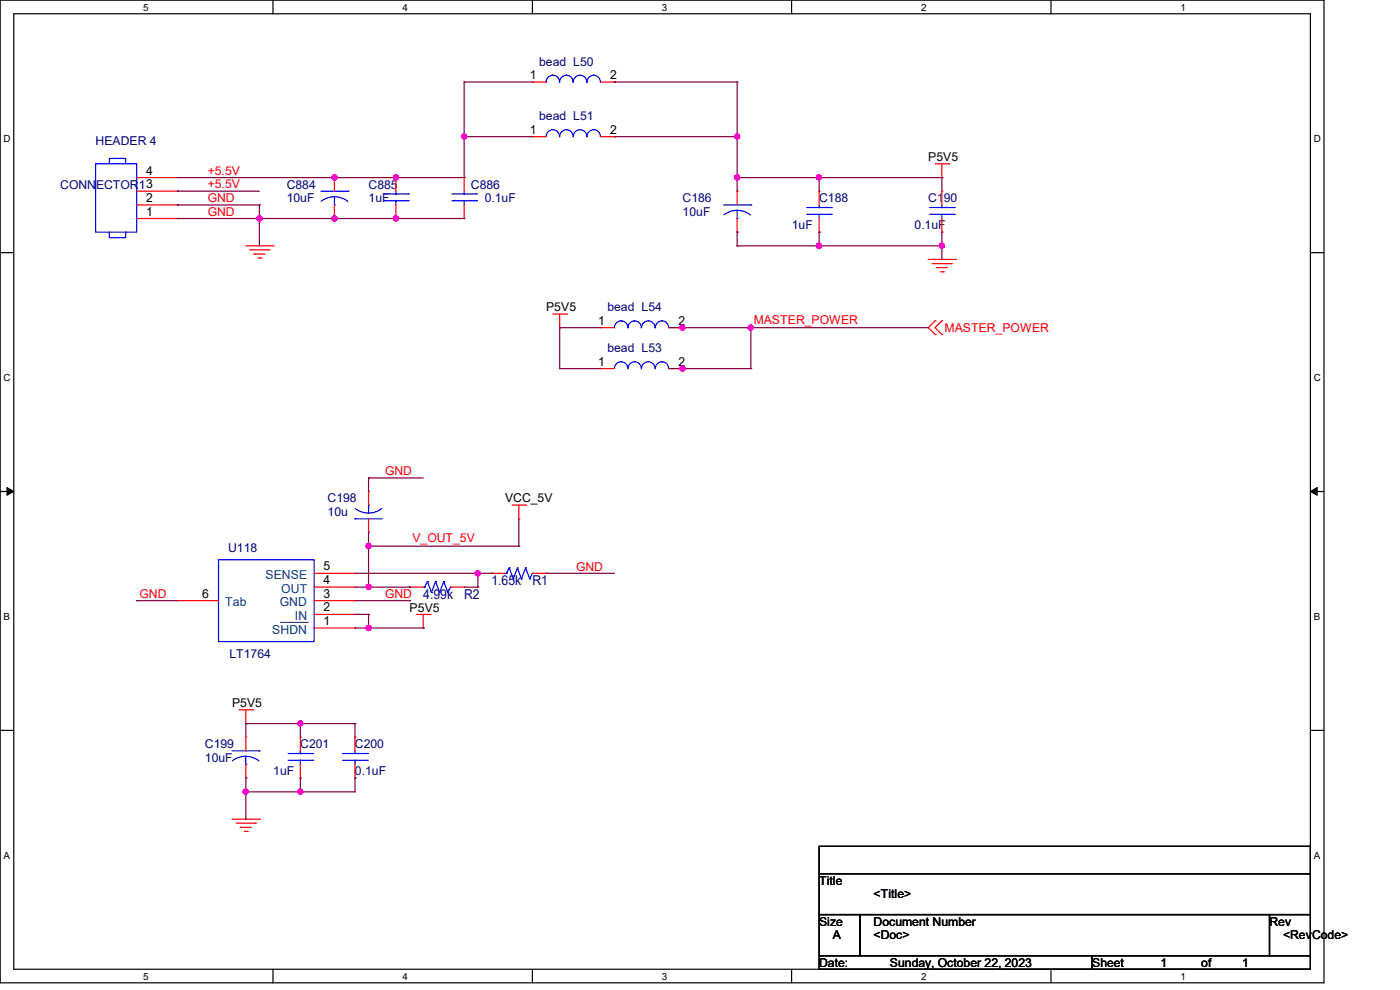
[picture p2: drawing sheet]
<svg xmlns="http://www.w3.org/2000/svg" width="297mm" height="210mm" viewBox="0 0 297 210" stroke-linecap="round" stroke-linejoin="round" font-family="sans-serif">
<path d="M0 0h280.9v208.5h-280.9zM2.9 2.9h275.1v202.7h-275.1z" fill="none" stroke="#000" stroke-width=".25"/>
<g fill="#fff">
<path d="M30.4 .3h1.1v2.4h-1.1z"/>
<path d="M30.4 205.9h1.1v2.3h-1.1z"/>
</g>
<path d="M57.9 0v2.9M57.9 205.6v2.9" fill="none" stroke="#000" stroke-width=".25"/>
<g fill="#fff">
<path d="M85.4 .3h1.1v2.4h-1.1z"/>
<path d="M85.4 205.9h1.1v2.3h-1.1z"/>
</g>
<path d="M112.9 0v2.9M112.9 205.6v2.9" fill="none" stroke="#000" stroke-width=".25"/>
<g fill="#fff">
<path d="M140.4 .3h1.2v2.4h-1.2z"/>
<path d="M140.4 205.9h1.2v2.3h-1.2z"/>
</g>
<path d="M167.9 0v2.9M167.9 205.6v2.9" fill="none" stroke="#000" stroke-width=".25"/>
<g fill="#fff">
<path d="M195.4 .3h1.2v2.4h-1.2z"/>
<path d="M195.4 205.9h1.2v2.3h-1.2z"/>
</g>
<path d="M223 0v2.9M223 205.6v2.9" fill="none" stroke="#000" stroke-width=".25"/>
<g fill="#fff">
<path d="M250.4 .3h1.2v2.4h-1.2z"/>
<path d="M250.4 205.9h1.2v2.3h-1.2z"/>
<path d="M.8 28.2h1.4v2.4h-1.4z"/>
<path d="M278.7 28.2h1.5v2.4h-1.5z"/>
<path d="M.8 78.9h1.4v2.3h-1.4z"/>
<path d="M278.7 78.9h1.5v2.3h-1.5z"/>
</g>
<path d="M0 53.6h2.9M278 53.6h2.9" fill="none" stroke="#000" stroke-width=".25"/>
<g fill="#fff">
<path d="M.8 129.6h1.3v2.3h-1.3z"/>
<path d="M278.7 129.6h1.4v2.3h-1.4z"/>
</g>
<path d="M0 104.3h2.9M278 104.3h2.9" fill="none" stroke="#000" stroke-width=".25"/>
<path d="M1.5 103.4l1.4 .9-1.4 .8zM278 104.3l1.4-.9v1.7z" fill="#000" stroke="#000" stroke-width=".21"/>
<g fill="#fff">
<path d="M.8 180.3h1.3v2.3h-1.3z"/>
<path d="M278.7 180.3h1.4v2.3h-1.4z"/>
</g>
<path d="M0 154.9h2.9M278 154.9h2.9M173.8 179.5h104.2v5.8h-104.2zM173.8 185.3h104.2v8.7h-104.2zM173.8 194h8.7v8.7h-8.7zM182.5 194h86.8v8.7h-86.8zM269.3 194h8.7v8.7h-8.7zM173.8 202.7h57.9v2.9h-57.9zM231.7 202.7h46.3v2.9h-46.3z" fill="none" stroke="#000" stroke-width=".25"/>
<g fill="none" stroke="#f00" stroke-width=".25">
<path d="M112.9 17.4h.1M112.9 17.4h3M127.4 17.4h2.9M130.3 17.4h.1M29 37.7h8.7M37.7 37.7h.1M71 37.7h.1M71 37.7v2.9M84 37.7h.1M84 37.7v2.9M98.5 37.7h.1M98.5 37.7v2.9"/>
<path d="M112.9 29h.1M112.9 29h3M127.4 29h2.9M130.3 29h.1M198.4 34.8h2.9M199.8 37.7h.1M199.8 34.8v2.9M201.3 34.8h.1M29 46.4h8.7M29 43.5h8.7M29 40.6h8.7M37.7 46.4h.1"/>
<path d="M37.7 43.5h.1M37.7 40.6h.1M52.2 52.2h5.8M53 53h4.1M53.9 53.9h.1M53.9 53.9h2.3M54.7 54.7h.6M55.3 54.7h.1M57.1 53h.1M58 52.2h.1M71 46.4h.1M71 43.5v2.9"/>
<path d="M84 46.4h.1M84 43.5v2.9M98.5 46.4h.1M98.5 43.5v2.9M156.4 40.6h.1M156.4 49.2h.1M156.4 40.6v2.9M156.4 46.4v2.8M173.8 40.6h.1M173.8 49.2h.1M173.8 40.6v2.9M173.8 46.4v2.8"/>
<path d="M196.9 55h5.8M197.8 55.9h4M198.7 56.8h.1M198.7 56.8h2.3M199.5 57.7h.6M199.8 40.6h.1M199.8 49.2h.1M199.8 40.6v2.9M199.8 46.4v2.8M200.1 57.7h.1M201.8 55.9h.1M202.7 55h.1"/>
<path d="M117.3 66.6h2.9M118.7 69.5h.1M118.7 66.6v2.9M120.2 66.6h.1M127.4 78.2h.1M127.4 69.5h.1M127.4 78.2h2.9M127.4 69.5h2.9M141.9 78.2h2.9M141.9 69.5h2.9M144.8 78.2h.1M144.8 69.5h.1"/>
<path d="M198.4 68.1h.1M198.4 71h.1M198.4 68.1l-1.5 1.4 1.5 1.5M199.8 71h.1M199.8 68.1h.1M199.8 68.1l-1.4 1.4 1.4 1.5M78.2 112.9h.1M78.2 104.3h.1M78.2 104.3v2.8M78.2 110.1v2.8M108.6 107.1h2.9M110.1 110.1h.1"/>
<path d="M110.1 107.1v3M111.5 107.1h.1M37.7 127.4h.1M37.7 127.4h8.7M66.6 130.3h8.7M66.6 121.6h8.7M66.6 124.5h8.7M66.6 127.4h8.7M66.6 133.2h8.7M75.3 121.6h.1M75.3 124.5h.1M75.3 127.4h.1"/>
<path d="M75.3 130.3h.1M75.3 133.2h.1M86.9 124.5h.1M86.9 124.5h2.9M88.3 130.3h2.9M89.8 133.2h.1M89.8 130.3v2.9M91.2 130.3h.1M95.6 124.5h2.9M98.5 124.5h.1M104.3 121.6h.1M104.3 121.6h2.8"/>
<path d="M112.9 121.6h3M115.9 121.6h.1M50.7 150.6h2.9M52.2 153.5h.1M52.2 156.4h.1M52.2 150.6v2.9M52.2 156.4v2.9M53.6 150.6h.1M63.7 156.4h.1M63.7 156.4v2.9M75.3 156.4h.1M75.3 156.4v2.9"/>
<path d="M49.2 173.8h5.8M50.1 174.6h4.1M51 175.5h.1M51 175.5h2.3M51.9 176.4h.6M52.2 165.1h.1M52.2 162.2v2.9M52.5 176.4h.1M54.2 174.6h.1M55 173.8h.1M63.7 165.1h.1M63.7 162.2v2.9"/>
<path d="M75.3 165.1h.1M75.3 162.2v2.9"/>
</g>
<g fill="none" stroke="#00f" stroke-width=".25">
<path d="M115.9 17.4a1.42 1.42 0 0 1 1.4-1.4 1.42 1.42 0 0 1 1.4 1.4M118.7 17.4a1.42 1.42 0 0 1 1.5-1.4 1.42 1.42 0 0 1 1.4 1.4M121.6 17.4a1.44 1.44 0 0 1 1.5-1.4 1.44 1.44 0 0 1 1.4 1.4M124.5 17.4a1.42 1.42 0 0 1 1.5-1.4 1.42 1.42 0 0 1 1.4 1.4M20.3 34.8h8.7v14.4h-8.7zM23.2 34.8v-1.2h3.5v1.2M118.7 29a1.43 1.43 0 0 0-1.4-1.5 1.43 1.43 0 0 0-1.4 1.5M121.6 29a1.43 1.43 0 0 0-1.4-1.5 1.43 1.43 0 0 0-1.5 1.5M124.5 29a1.44 1.44 0 0 0-1.4-1.5 1.44 1.44 0 0 0-1.5 1.5M127.4 29a1.43 1.43 0 0 0-1.4-1.5 1.43 1.43 0 0 0-1.5 1.5M23.2 49.2v1.2h3.5v-1.2M68.1 40.6h5.8"/>
<path d="M71 43.5h.1M71 41.7l1.4 .3 1.4 .7M71 41.7l-1.5 .3-1.4 .7M71 41.7v1.8M73.9 40.6h.1M81.4 42.6h5.2M81.4 41.1h5.2M84 41.1h.1M84 42.6h.1M84 40.6v.5M84 42.6v.9M86.6 42.6h.1"/>
<path d="M86.6 41.1h.1M95.9 42.6h5.2M95.9 41.1h5.2M98.5 41.1h.1M98.5 42.6h.1M98.5 40.6v.5M98.5 42.6v.9M101.1 42.6h.1M101.1 41.1h.1M153.5 43.5h5.8M156.4 46.4h.1M156.4 44.6l1.5 .3 1.3 .7"/>
<path d="M156.4 44.6l-1.5 .3-1.3 .7M156.4 44.6v1.8M159.3 43.5h.1M171.2 45.5h5.2M171.2 44h5.2M173.8 44h.1M173.8 45.5h.1M173.8 43.5v.5M173.8 45.5v.9M176.4 45.5h.1M176.4 44h.1M197.2 45.5h5.2"/>
<path d="M197.2 44h5.2M199.8 44h.1M199.8 45.5h.1M199.8 43.5v.5M199.8 45.5v.9M202.4 45.5h.1M202.4 44h.1M130.3 69.5a1.42 1.42 0 0 1 1.5-1.4 1.42 1.42 0 0 1 1.4 1.4M130.3 78.2a1.43 1.43 0 0 1 1.5-1.4 1.43 1.43 0 0 1 1.4 1.4M133.2 78.2a1.43 1.43 0 0 1 1.5-1.4 1.43 1.43 0 0 1 1.4 1.4M133.2 69.5a1.42 1.42 0 0 1 1.5-1.4 1.42 1.42 0 0 1 1.4 1.4M136.1 69.5a1.44 1.44 0 0 1 1.4-1.4 1.44 1.44 0 0 1 1.5 1.4"/>
<path d="M136.1 78.2a1.44 1.44 0 0 1 1.4-1.4 1.44 1.44 0 0 1 1.5 1.4M139 78.2a1.43 1.43 0 0 1 1.5-1.4 1.43 1.43 0 0 1 1.4 1.4M139 69.5a1.42 1.42 0 0 1 1.5-1.4 1.42 1.42 0 0 1 1.4 1.4M46.4 118.7h20.2v17.4h-20.2zM75.3 110.1h.1M75.3 110.1h5.8M78.2 107.1h.1M78.2 107.1v1.8M81 107.9a4.6 4.6 0 0 1-5.6 0M89.8 124.5h.3M90.1 124.5h.1M90.7 123.4h.1"/>
<path d="M90.7 123.4l-.6 1.1M90.7 123.4l.8 2.3M91.5 125.7h.1M92.4 123.4h.1M92.4 123.4l-.9 2.3M92.4 123.4l.9 2.3M93.3 125.7h.1M94.1 123.4h.1M94.1 123.4l-.8 2.3M94.1 123.4l.9 2.3M95 125.7h.1M95.6 124.5h.1"/>
<path d="M95.6 124.5l-.6 1.2M107.1 121.6h.3M107.4 121.6h.1M108 120.5h.1M108 120.5l-.6 1.1M108 120.5l.9 2.3M108.9 122.8h.1M109.8 120.5h.1M109.8 120.5l-.9 2.3M109.8 120.5l.8 2.3M110.6 122.8h.1M111.5 120.5h.1"/>
<path d="M111.5 120.5l-.9 2.3M111.5 120.5l.9 2.3M112.4 122.8h.1M112.9 121.6h.1M112.9 121.6l-.5 1.2M49.2 159.3h5.8M55 159.3h.1M61.1 159.9h5.2M63.7 159.9h.1M63.7 159.3v.6M66.3 159.9h.1M72.7 159.9h5.2"/>
<path d="M75.3 159.9h.1M75.3 159.3v.6M77.9 159.9h.1M52.2 162.2h.1M52.2 160.4l1.4 .3 1.3 .7M52.2 160.4l-1.6 .3-1.3 .7M52.2 160.4v1.8M61.1 161.3h5.2M63.7 161.3h.1M63.7 161.3v.9M66.3 161.3h.1M72.7 161.3h5.2"/>
<path d="M75.3 161.3h.1M75.3 161.3v.9M77.9 161.3h.1"/>
</g>
<path d="M59.5 132h5.7M65.2 132h.1" fill="none" stroke="#004080" stroke-width=".21"/>
<g fill="none" stroke="#800040" stroke-width=".25">
<path d="M98.5 17.4h.1M98.5 17.4h14.4M98.5 17.4v20.3M130.3 17.4h.1M130.3 17.4h26.1M156.4 17.4h.1M156.4 17.4v23.2M37.7 37.7h60.8M71 37.7h.1M84 37.7h.1M98.5 29h.1M98.5 37.7h.1"/>
<path d="M98.5 29h14.4M130.3 29h.1M130.3 29h26.1M156.4 29h.1M156.4 37.7h.1M156.4 37.7h43.4M173.8 37.7h.1M173.8 37.7v2.9M199.8 37.7h.1M199.8 37.7v2.9M37.7 46.4h.1M37.7 40.6h.1"/>
<path d="M37.7 43.5h.1M37.7 46.4h60.8M37.7 40.6h17.3M37.7 43.5h17.3M55 43.5h.1M55 46.4h.1M55 43.5v8.7M71 46.4h.1M84 46.4h.1M156.4 52.2h.1M156.4 49.2h.1M156.4 49.2v3"/>
<path d="M156.4 52.2h43.4M173.8 49.2h.1M173.8 49.2v3M199.8 52.2h.1M199.8 49.2h.1M199.8 49.2v5.8M118.7 78.2h.1M118.7 69.5h.1M118.7 69.5h8.7M118.7 78.2h8.7M118.7 69.5v8.7M141.9 69.5h55"/>
<path d="M141.9 78.2h17.4M144.8 78.2h.1M144.8 69.5h.1M159.3 69.5h.1M159.3 78.2h.1M159.3 69.5v8.7M78.2 112.9h.1M78.2 115.9h.1M78.2 101.4h.1M78.2 101.4v2.9M78.2 112.9v11.6M78.2 115.9h31.9"/>
<path d="M78.2 101.4h11.6M110.1 115.9h.1M110.1 110.1v5.8M29 127.4h.1M29 127.4h8.7M75.3 130.3h.1M75.3 133.2h14.5M75.3 130.3h2.9M75.3 127.4h11.6M75.3 121.6h29M75.3 124.5h11.6M78.2 133.2h.1"/>
<path d="M78.2 130.3h.1M78.2 124.5h.1M78.2 130.3v2.9M86.9 127.4h.1M86.9 124.5h.1M89.8 133.2h.1M98.5 124.5h2.9M101.4 121.6h.1M101.4 124.5h.1M101.4 121.6v2.9M104.3 121.6h.1M115.9 121.6h.1"/>
<path d="M115.9 121.6h14.4M52.2 153.5h.1M52.2 153.5h23.1M52.2 153.5v2.9M63.7 153.5h.1M63.7 153.5v2.9M75.3 153.5h.1M75.3 153.5v2.9M52.2 165.1h.1M52.2 168h.1M52.2 173.8h.1M52.2 165.1v8.7"/>
<path d="M63.7 168h.1M63.7 165.1h.1M63.7 165.1v2.9M75.3 165.1h.1M75.3 165.1v2.9h-23.1"/>
</g>
<g fill="#f0f" stroke="#f0f" stroke-width=".25">
<circle cx="156.4" cy="29" r=".55"/>
<circle cx="55" cy="46.3" r=".55"/>
<circle cx="173.7" cy="52.1" r=".55"/>
<circle cx="199.8" cy="52.1" r=".55"/>
<circle cx="156.4" cy="37.6" r=".55"/>
<circle cx="173.7" cy="37.6" r=".55"/>
<circle cx="144.8" cy="78.2" r=".55"/>
<circle cx="144.8" cy="69.5" r=".55"/>
<circle cx="78.2" cy="133.2" r=".55"/>
<circle cx="101.3" cy="121.6" r=".55"/>
<circle cx="78.2" cy="124.5" r=".55"/>
<circle cx="78.2" cy="115.8" r=".55"/>
<circle cx="63.7" cy="167.9" r=".55"/>
<circle cx="63.7" cy="153.5" r=".55"/>
<circle cx="52.1" cy="167.9" r=".55"/>
<circle cx="71" cy="37.6" r=".55"/>
<circle cx="84" cy="37.6" r=".55"/>
<circle cx="98.5" cy="29" r=".55"/>
<circle cx="71" cy="46.3" r=".55"/>
<circle cx="84" cy="46.3" r=".55"/>
<circle cx="159.3" cy="69.5" r=".55"/>
</g>
<g font-size="2.9" fill="#000080">
<text x="104.3" y="124.2">1.65k</text>
<text x="112.9" y="124.2">R1</text>
<text x="89.8" y="127.1">4.99k</text>
<text x="98.5" y="127.1">R2</text>
</g>
<g font-size="2.6">
<text x="112.4" y="16.8">1</text>
<text x="129.5" y="16.8">2</text>
<text x="112.4" y="28.4">1</text>
<text x="129.5" y="28.4">2</text>
<text x="196.9" y="34.2">P5V5</text>
<text x="31" y="37">4</text>
<text x="31" y="45.7">1</text>
<text x="31" y="42.8">2</text>
<text x="115.9" y="66">P5V5</text>
<text x="126.9" y="68.9">1</text>
<text x="143.9" y="68.9">2</text>
<text x="126.9" y="77.6">1</text>
<text x="143.9" y="77.6">2</text>
<text x="107.1" y="106.6">VCC_5V</text>
<text x="68.7" y="121">5</text>
<text x="68.7" y="123.9">4</text>
<text x="42.9" y="126.8">6</text>
<text x="68.7" y="126.8">3</text>
<text x="68.7" y="129.7">2</text>
<text x="86.9" y="129.8">P5V5</text>
<text x="68.7" y="132.6">1</text>
<text x="49.2" y="150">P5V5</text>
<text x="173.8" y="187.7">Title</text>
<text x="185.3" y="190.6">&lt;Title&gt;</text>
<text x="173.8" y="196.3">Size</text>
<text x="185.3" y="196.3">Document Number</text>
<text x="269.3" y="196.3">Rev</text>
<text x="176.7" y="199.3">A</text>
<text x="185.3" y="199.3">&lt;Doc&gt;</text>
<text x="272.2" y="199.3">&lt;RevCode&gt;</text>
<text x="173.8" y="205.1">Date:</text>
<text x="188.8" y="205.1">Sunday, October 22, 2023</text>
<text x="231.7" y="205.1">Sheet</text>
<text x="246.2" y="205.1">1</text>
<text x="254.8" y="205.1">of</text>
<text x="263.5" y="205.1">1</text>
</g>
<g font-size="2.6" fill="#000080">
<text x="114.4" y="13.9">bead L50</text>
<text x="114.4" y="25.5">bead L51</text>
<text x="20.3" y="30.7">HEADER 4</text>
<text x="12.8" y="40">CONNECTOR13</text>
<text x="60.8" y="40">C884</text>
<text x="78.2" y="40">C885</text>
<text x="99.9" y="40">C886</text>
<text x="60.8" y="42.9">10uF</text>
<text x="78.2" y="42.9">1uF</text>
<text x="102.8" y="42.9">0.1uF</text>
<text x="144.8" y="42.9">C186</text>
<text x="144.8" y="45.8">10uF</text>
<text x="173.8" y="42.9">C188</text>
<text x="196.9" y="42.9">C190</text>
<text x="168" y="48.7">1uF</text>
<text x="194" y="48.7">0.1uF</text>
<text x="128.9" y="66">bead L54</text>
<text x="128.9" y="74.8">bead L53</text>
<text x="69.5" y="106.6">C198</text>
<text x="69.5" y="109.5">10u</text>
<text x="48.4" y="117">U118</text>
<text x="48.7" y="139.6">LT1764</text>
<text x="43.5" y="158.7">C199</text>
<text x="43.5" y="161.6">10uF</text>
<text x="63.7" y="158.7">C201</text>
<text x="75.3" y="158.7">C200</text>
<text x="58" y="164.5">1uF</text>
<text x="75.3" y="164.5">0.1uF</text>
</g>
<g font-size="2.6" fill="#f00">
<text x="44.1" y="37.1">+5.5V</text>
<text x="44.1" y="40">+5.5V</text>
<text x="44.1" y="45.8">GND</text>
<text x="44.1" y="42.9">GND</text>
<text x="159.9" y="68.7">MASTER_POWER</text>
<text x="200.4" y="70.4">MASTER_POWER</text>
<text x="81.7" y="100.8">GND</text>
<text x="87.5" y="115.1">V_OUT_5V</text>
<text x="122.2" y="121">GND</text>
<text x="29.6" y="126.8">GND</text>
<text x="81.7" y="126.8">GND</text>
</g>
<g font-size="2.6" fill="#004080">
<text x="56.3" y="122.8">SENSE</text>
<text x="59.6" y="125.7">OUT</text>
<text x="47.8" y="128.6">Tab</text>
<text x="59.4" y="128.6">GND</text>
<text x="62.6" y="131.5">IN</text>
<text x="57.7" y="134.4">SHDN</text>
</g>
<g font-size="2.1">
<text x="30.4" y="2.2">5</text>
<text x="85.4" y="2.2">4</text>
<text x="140.4" y="2.2">3</text>
<text x="195.4" y="2.2">2</text>
<text x="250.4" y="2.2">1</text>
<text x=".8" y="30.1">D</text>
<text x="278.7" y="30.1">D</text>
<text x=".8" y="80.8">C</text>
<text x="278.7" y="80.8">C</text>
<text x=".8" y="131.5">B</text>
<text x="278.7" y="131.5">B</text>
<text x=".8" y="182.2">A</text>
<text x="278.7" y="182.2">A</text>
<text x="30.4" y="207.8">5</text>
<text x="85.4" y="207.8">4</text>
<text x="140.4" y="207.8">3</text>
<text x="195.4" y="207.8">2</text>
<text x="250.4" y="207.8">1</text>
</g>
</svg>
